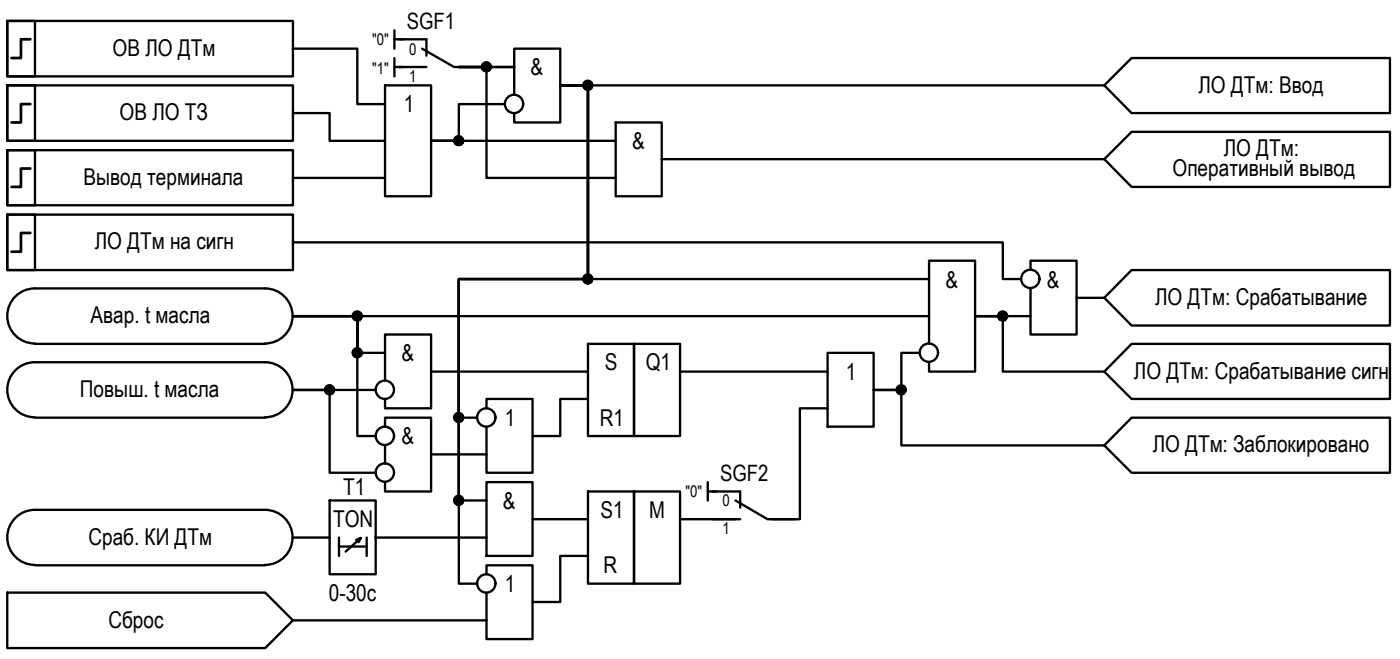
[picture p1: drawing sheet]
<svg xmlns="http://www.w3.org/2000/svg" width="152mm" height="71mm" viewBox="0 0 152 71" stroke-linecap="round" stroke-linejoin="round" font-family="sans-serif">
<!-- layer: TEXT -->
<g fill="none" stroke="#000" stroke-width=".25">
<path d="M.8 2.3h31v6h-31zM.8 9.3h31v6h-31zM.8 16.3h31v6h-31zM119.8 17.3l3-3h28v6h-28zM119.8 9.3l3-3h28v6h-28zM.8 23.3h31v6h-31zM3.8 37.3h25M28.7 31.3a2.98 2.98 0 0 1 3 3 2.98 2.98 0 0 1-3 2.9M28.7 39.3a2.98 2.98 0 0 1 3 3 2.98 2.98 0 0 1-3 2.9M28.8 31.3h-25a2.98 2.98 0 0 0-3 3 2.98 2.98 0 0 0 3 2.9M28.8 39.3h-25a2.98 2.98 0 0 0-3 3 2.98 2.98 0 0 0 3 2.9M122.8 29.3h28v6h-28l-3-3z"/>
<path d="M122.8 37.3h28v5.9h-28l-3-2.9zM3.8 45.3h25M28.7 55.3a2.98 2.98 0 0 1 3 3 2.98 2.98 0 0 1-3 2.9M28.8 55.3h-25a2.98 2.98 0 0 0-3 3 2.98 2.98 0 0 0 3 2.9M122.8 45.3h28v5.9h-28l-3-2.9zM.8 64.2h28l3 3.1-3 3h-28zM3.8 61.3h25"/>
</g>
<!-- layer: 0 -->
<g fill="none" stroke="#000" stroke-width=".25">
<path d="M.8 2.3h3v6h-3zM.8 9.3h3v6h-3zM.8 16.3h3v6h-3zM31.8 12.3h4v3h6M31.8 5.3h7v6h3M31.8 19.3h10M41.8 9.3h5v12h-5zM42.8 3.3v2M42.8 6.3v2M42.8 4.3h1M42.8 7.3h1M49.8 7.3h3v12h14"/>
<path d="M54.8 11.3h-5v4h-3h20M55.8 10.3v-5h5v8h-5v-1M55.8 7.3h-6h6M60.8 9.3h59M66.8 13.3h5v8h-5zM71.8 17.3h48M.8 23.3h3v6h-3zM31.8 26.3h77v4h2M31.8 34.3h69M41.8 38.3h-3v-4h-7h7v13h2M63.8 37.3h5v10h-5zM68.8 37.3h5v10h-5z"/>
<path d="M89.8 38.3h5v8h-5zM99.8 38.3h-2v4h-3h3v6h22M100.8 37.3v-9h5v12h-5v-1M100.8 30.3h-37v-21h-3h3v21h-14v15h2M111.8 29.3v-1h5v8h-5v-5M111.8 34.3h-6h3v6h11M116.8 32.3h3M31.8 58.3h4M35.8 54.3h5v8h-5zM36.8 58.3v2M36.8 59.3h3M38.6 58.5l.5-.2-1.6 1.5"/>
<path d="M39.1 58.3l-.2 .5M39.8 58.3v2M40.8 58.3h.1M40.8 42.3h-9h4v8.9h5M40.8 58.3h12M41.8 41.3v-5h5v8h-5v-1.1M41.8 46.3v-1h5v8h-5v-1M41.8 48.3v2M46.8 40.3h17M46.8 49.3h6M52.8 44.3v-1.1h5v8h-5v-4.9M52.8 52.3h5v8h-5z"/>
<path d="M52.8 54.3h-3v-24h14v-21h-3h3v21h-14v33h2M57.8 56.3h6M63.8 53.3h5v10h-5zM63.8 43.2h-3v4.1h-3M68.8 53.3h5v10h-5zM73.8 40.3h16M73.8 56.3h6M76.8 52.3v2M76.8 53.3h1M89.8 44.3h-3v12h-3M31.8 67.3h21M52.8 62.3v-1h5v8h-5v-5.1"/>
<path d="M63.8 60.3h-3v5h-3"/>
<circle cx="49.7" cy="15.2" r=".49"/>
<circle cx="52.8" cy="7.2" r=".49"/>
<circle cx="55.8" cy="11.3" r=".99"/>
<circle cx="63.8" cy="9.2" r=".49"/>
<circle cx="38.7" cy="38.2" r=".49"/>
<circle cx="38.7" cy="34.3" r=".49"/>
<circle cx="63.8" cy="30.2" r=".49"/>
<circle cx="100.8" cy="38.2" r=".99"/>
<circle cx="108.8" cy="34.3" r=".49"/>
<circle cx="111.8" cy="30.2" r=".99"/>
<circle cx="35.7" cy="42.3" r=".49"/>
<circle cx="41.7" cy="47.2" r=".99"/>
<circle cx="41.7" cy="42.3" r=".99"/>
<circle cx="41.7" cy="51.2" r=".99"/>
<circle cx="49.7" cy="54.2" r=".49"/>
<circle cx="49.7" cy="45.3" r=".49"/>
<circle cx="52.8" cy="45.3" r=".99"/>
<circle cx="97.8" cy="42.3" r=".49"/>
<circle cx="52.8" cy="63.3" r=".99"/>
</g>
<g fill="#000" stroke="#000" stroke-width=".11">
<path d="M49.7 14.8h.1zM52.6 7.8h.3zM52.7 6.8h.1zM63.5 8.9h.6zM63.6 9.8h.3zM63.7 8.8h.2zM63.7 9.8h.2zM63.7 8.8h.1zM38.7 34.7h.2zM38.7 38.8h.2zM38.7 33.8h.1zM38.7 37.8h.1z"/>
<path d="M63.6 30.8h.3zM63.7 29.8h.2zM63.7 30.8h.2zM63.7 29.8h.1zM108.4 34h.8zM108.6 34.7h.3zM108.7 34.7h.2zM108.7 33.8h.1zM35.7 42.7h.2zM35.7 41.8h.1zM49.4 54.6h.7zM49.4 44.9h.7z"/>
<path d="M49.7 44.8h.1zM49.7 53.8l.1-.1zM97.6 42.7h.3zM97.7 41.8h.1z"/>
<path d="M49.7 15.8h.1zM49.7 15.8h.1zM49.7 15.8h.2z"/>
<path d="M49.7 14.8h.2zM49.7 14.8h.2z"/>
<path d="M49.7 14.8h.2zM49.6 14.8h.3z"/>
<path d="M49.6 14.8h.4zM49.6 14.8h.4z"/>
<path d="M49.6 15.7h.3zM49.6 15.7l.3 .1z"/>
<path d="M49.6 14.8h.4zM49.6 14.8h.4z"/>
<path d="M49.6 15.7h.4zM49.6 15.7h.3z"/>
<path d="M49.5 14.8l.6 .1zM49.5 14.8l.6 .1z"/>
<path d="M49.5 15.7h.5zM49.5 15.7h.5z"/>
<path d="M49.5 14.9h.6zM49.4 14.9h.7z"/>
<path d="M49.5 15.7h.6zM49.5 15.7h.5z"/>
<path d="M49.4 14.9h.7zM49.4 14.9h.7z"/>
<path d="M49.4 15.6h.7zM49.4 15.6l.7 .1z"/>
<path d="M49.4 14.9l.7 .1zM49.4 14.9l.7 .1z"/>
<path d="M49.4 15h.8zM49.4 15h.8z"/>
<path d="M49.4 15.6h.7zM49.4 15.6h.7z"/>
<path d="M49.4 15.6h.7zM49.4 15.6h.7z"/>
<path d="M49.3 15l.9 .1zM49.3 15l.9 .1z"/>
<path d="M49.3 15.6h.9zM49.3 15.6h.8z"/>
<path d="M49.3 15.1h.9zM49.3 15.1h.9z"/>
<path d="M49.3 15.1h.9zM49.3 15.1h.9z"/>
<path d="M49.3 15.1l1 .1zM49.3 15.1l1 .1z"/>
<path d="M49.3 15.4l.9 .1v-.1zM49.3 15.4l.9 .1h-.9z"/>
<path d="M49.3 15.5h.9zM49.3 15.5h.9z"/>
<path d="M49.3 15.5h.9zM49.3 15.5l.9 .1z"/>
<path d="M49.3 15.2h1zM49.3 15.2h1z"/>
<path d="M49.3 15.2l1 .1zM49.3 15.2l1 .1z"/>
<path d="M49.3 15.3h1zM49.3 15.3h1z"/>
<path d="M49.3 15.3l1 .1zM49.3 15.3l1 .1z"/>
<path d="M49.3 15.4h1zM49.3 15.4h.9z"/>
<path d="M52.7 6.8h.2zM52.7 6.8h.2z"/>
<path d="M52.7 7.8h.1zM52.6 7.8h.2z"/>
<path d="M52.6 6.8h.3zM52.6 6.8h.3z"/>
<path d="M52.6 6.8h.4zM52.6 6.8h.4z"/>
<path d="M52.6 7.7h.3zM52.6 7.7l.3 .1z"/>
<path d="M52.6 6.8h.4zM52.6 6.8h.4z"/>
<path d="M52.6 7.7h.4zM52.6 7.7h.3z"/>
<path d="M52.5 6.8l.6 .1zM52.5 6.8l.6 .1z"/>
<path d="M52.5 7.7h.5zM52.5 7.7h.5z"/>
<path d="M52.5 6.9h.6zM52.4 6.9h.7z"/>
<path d="M52.5 7.7h.6zM52.5 7.7h.5z"/>
<path d="M52.4 6.9h.7zM52.4 6.9h.7z"/>
<path d="M52.4 6.9l.8 .1zM52.4 6.9l.8 .1z"/>
<path d="M52.4 7.6h.7zM52.4 7.6h.7z"/>
<path d="M52.4 7.6h.7zM52.4 7.6l.7 .1z"/>
<path d="M52.4 7h.8zM52.4 7h.8z"/>
<path d="M52.4 7.6h.8zM52.4 7.6h.7z"/>
<path d="M52.4 7l.8 .1zM52.4 7l.8 .1z"/>
<path d="M52.3 7.1h.9zM52.3 7.1h.9z"/>
<path d="M52.3 7.5l.9 .1zM52.3 7.5l.9 .1z"/>
<path d="M52.4 7.6h.8zM52.4 7.6h.8z"/>
<path d="M52.3 7.1h.9zM52.3 7.1h.9z"/>
<path d="M52.3 7.1l1 .1zM52.3 7.1l1 .1z"/>
<path d="M52.3 7.4l.9 .1zM52.3 7.4l.9 .1z"/>
<path d="M52.3 7.5h.9zM52.3 7.5h.9z"/>
<path d="M52.3 7.2h1zM52.3 7.2h1z"/>
<path d="M52.3 7.2l1 .1zM52.3 7.2l1 .1z"/>
<path d="M52.3 7.3h1zM52.3 7.3h1z"/>
<path d="M52.3 7.3h1zM52.3 7.3h1z"/>
<path d="M52.3 7.3l.9 .1 .1-.1zM52.3 7.3l.9 .1h-.9z"/>
<path d="M63.7 9.8h.1zM63.7 9.8h.1z"/>
<path d="M63.7 8.8h.2zM63.7 8.8h.2zM63.6 8.8h.3z"/>
<path d="M63.6 8.8h.4zM63.6 8.8h.4z"/>
<path d="M63.6 8.8h.4zM63.5 8.8h.5z"/>
<path d="M63.6 9.7h.4zM63.6 9.7l.3 .1zM63.6 9.8h.3z"/>
<path d="M63.5 8.8l.6 .1zM63.5 8.8l.6 .1zM63.4 8.9h.7z"/>
<path d="M63.5 9.7h.5zM63.5 9.7h.5z"/>
<path d="M63.4 8.9h.7zM63.4 8.9h.7z"/>
<path d="M63.4 9.6l.7 .1zM63.4 9.6l.7 .1z"/>
<path d="M63.5 9.7h.6zM63.5 9.7h.5z"/>
<path d="M63.4 8.9l.8 .1zM63.4 8.9l.8 .1z"/>
<path d="M63.4 9.6h.7zM63.4 9.6h.7z"/>
<path d="M63.4 9h.8zM63.4 9h.8z"/>
<path d="M63.4 9.6h.8zM63.4 9.6h.7z"/>
<path d="M63.4 9h.8zM63.4 9h.8z"/>
<path d="M63.3 9l.9 .1zM63.3 9l.9 .1z"/>
<path d="M63.3 9.5l.9 .1zM63.3 9.5l.9 .1z"/>
<path d="M63.4 9.6h.8zM63.4 9.6h.8z"/>
<path d="M63.3 9.1h.9zM63.3 9.1h.9z"/>
<path d="M63.3 9.1l.9 .1zM63.3 9.1l.9 .1z"/>
<path d="M63.3 9.2h.9zM63.3 9.2h.9z"/>
<path d="M63.3 9.2l1 .1zM63.3 9.2l1 .1z"/>
<path d="M63.3 9.3l.9 .1zM63.3 9.3l.9 .1z"/>
<path d="M63.3 9.4h.9zM63.3 9.4h.9z"/>
<path d="M63.3 9.4l.9 .1zM63.3 9.4l.9 .1z"/>
<path d="M63.3 9.5h.9zM63.3 9.5h.9z"/>
<path d="M63.3 9.3h.9h.1zM63.3 9.3h.9h-.9z"/>
<path d="M38.7 34.7l.1 .1zM38.7 34.8h.1z"/>
<path d="M38.7 38.8h.1zM38.7 38.8h.1z"/>
<path d="M38.7 33.8h.2zM38.7 33.8h.2z"/>
<path d="M38.7 37.8h.2zM38.7 37.8h.2z"/>
<path d="M38.7 33.8h.2zM38.6 33.8h.3z"/>
<path d="M38.7 37.8h.2zM38.6 37.8h.3z"/>
<path d="M38.6 33.8h.4zM38.5 33.8h.5z"/>
<path d="M38.6 34.7h.3zM38.6 34.7h.3z"/>
<path d="M38.6 37.8h.4zM38.6 37.8h.4z"/>
<path d="M38.6 38.8h.3zM38.6 38.8h.3z"/>
<path d="M38.5 33.8l.5 .1zM38.5 33.8l.5 .1z"/>
<path d="M38.5 34.7h.5zM38.5 34.7h.4z"/>
<path d="M38.5 37.8h.5zM38.5 37.8h.5z"/>
<path d="M38.5 38.7h.5zM38.5 38.7l.4 .1z"/>
<path d="M38.5 33.9h.6zM38.5 33.9h.6z"/>
<path d="M38.5 34.7h.5zM38.5 34.7h.5z"/>
<path d="M38.5 37.8l.6 .1zM38.5 37.9h.6z"/>
<path d="M38.5 38.7h.5zM38.5 38.7h.5z"/>
<path d="M38.5 33.9h.6zM38.5 33.9h.6z"/>
<path d="M38.5 34.7h.6zM38.5 34.7h.5z"/>
<path d="M38.5 38.7h.6zM38.5 38.7h.5z"/>
<path d="M38.5 33.9h.6zM38.5 33.9h.6z"/>
<path d="M38.5 34.7h.6zM38.5 34.7h.6z"/>
<path d="M38.5 37.9h.6zM38.5 37.9h.6z"/>
<path d="M38.5 37.9h.6zM38.5 37.9h.6z"/>
<path d="M38.5 38.6h.6zM38.5 38.6l.6 .1z"/>
<path d="M38.4 33.9l.7 .1zM38.4 33.9l.7 .1z"/>
<path d="M38.4 34h.8zM38.4 34h.8z"/>
<path d="M38.4 34.6h.7zM38.4 34.6h.7z"/>
<path d="M38.4 34.6h.7zM38.4 34.6l.7 .1z"/>
<path d="M38.4 37.9l.7 .1zM38.4 37.9l.7 .1z"/>
<path d="M38.4 38h.8zM38.4 38h.8z"/>
<path d="M38.4 38.6h.7zM38.4 38.6h.7z"/>
<path d="M38.4 38.6h.7zM38.4 38.6h.7z"/>
<path d="M38.3 34.5h.9zM38.3 34.5l.8 .1z"/>
<path d="M38.3 38h.9zM38.3 38h.9z"/>
<path d="M38.3 38.5h.9zM38.3 38.5l.8 .1z"/>
<path d="M38.3 34h.9zM38.3 34h.9z"/>
<path d="M38.3 34l.9 .1v-.1zM38.3 34l.9 .1h-.9z"/>
<path d="M38.3 34.1h1zM38.3 34.1h1z"/>
<path d="M38.3 34.4l.9 .1zM38.3 34.4l.9 .1z"/>
<path d="M38.3 34.5h.9zM38.3 34.5h.9z"/>
<path d="M38.3 38l.9 .1zM38.3 38l.9 .1z"/>
<path d="M38.3 38.1h1zM38.3 38.1h1z"/>
<path d="M38.3 38.5h.9zM38.3 38.5h.9z"/>
<path d="M38.3 38.5h.9zM38.3 38.5h.9z"/>
<path d="M38.3 34.1l1 .1zM38.3 34.1l1 .1z"/>
<path d="M38.3 34.2h1zM38.3 34.2h1z"/>
<path d="M38.3 34.2l1 .1zM38.3 34.2l1 .1z"/>
<path d="M38.3 34.3h1zM38.3 34.3h1z"/>
<path d="M38.3 34.3l1 .1zM38.3 34.3l1 .1z"/>
<path d="M38.3 34.4h1zM38.3 34.4h1z"/>
<path d="M38.3 34.4h1zM38.3 34.4h.9z"/>
<path d="M38.3 38.1l1 .1zM38.3 38.1l1 .1z"/>
<path d="M38.3 38.2h1zM38.3 38.2h1z"/>
<path d="M38.3 38.2l1 .1zM38.3 38.2l1 .1z"/>
<path d="M38.3 38.3h1zM38.3 38.3h1h-1z"/>
<path d="M38.3 38.3l1 .1zM38.3 38.3l1 .1z"/>
<path d="M38.3 38.4h1zM38.3 38.4h1z"/>
<path d="M38.3 38.4h1zM38.3 38.4l.9 .1z"/>
<path d="M63.7 30.8h.1zM63.7 30.8h.1z"/>
<path d="M63.7 29.8h.2zM63.7 29.8h.2zM63.6 29.8h.3z"/>
<path d="M63.6 29.8h.4zM63.6 29.8h.4z"/>
<path d="M63.6 29.8h.4zM63.5 29.8h.5z"/>
<path d="M63.6 30.7h.4zM63.6 30.7l.3 .1zM63.6 30.8h.3z"/>
<path d="M63.5 29.8l.6 .1zM63.5 29.8l.6 .1z"/>
<path d="M63.5 30.7h.5zM63.5 30.7h.5z"/>
<path d="M63.5 29.9h.6zM63.5 29.9h.6z"/>
<path d="M63.4 29.9h.7zM63.4 29.9h.7z"/>
<path d="M63.4 30.6l.7 .1zM63.4 30.6l.7 .1z"/>
<path d="M63.5 30.7h.6zM63.5 30.7h.5z"/>
<path d="M63.4 29.9l.8 .1zM63.4 29.9l.8 .1z"/>
<path d="M63.4 30.6h.7zM63.4 30.6h.7z"/>
<path d="M63.4 30h.8zM63.4 30h.8z"/>
<path d="M63.4 30.6h.8zM63.4 30.6h.7z"/>
<path d="M63.4 30h.8zM63.4 30h.8z"/>
<path d="M63.3 30l.9 .1zM63.3 30l.9 .1z"/>
<path d="M63.3 30.5h.9zM63.3 30.5h.9z"/>
<path d="M63.4 30.5h.8zM63.4 30.5l.8 .1z"/>
<path d="M63.3 30.1h.9zM63.3 30.1h.9z"/>
<path d="M63.3 30.1l.9 .1zM63.3 30.1l.9 .1z"/>
<path d="M63.3 30.2h.9zM63.3 30.2h.9z"/>
<path d="M63.3 30.2l1 .1zM63.3 30.2l1 .1z"/>
<path d="M63.3 30.3l.9 .1zM63.3 30.3l.9 .1z"/>
<path d="M63.3 30.4h.9zM63.3 30.4h.9z"/>
<path d="M63.3 30.4l.9 .1zM63.3 30.4l.9 .1z"/>
<path d="M63.3 30.5h.9zM63.3 30.5h.9z"/>
<path d="M63.3 30.3h.9h.1zM63.3 30.3h.9h-.9z"/>
<path d="M108.7 34.7l.1 .1zM108.7 34.8h.1z"/>
<path d="M108.7 33.8h.2zM108.7 33.8h.2z"/>
<path d="M108.7 33.8h.2zM108.7 33.8h.2z"/>
<path d="M108.6 33.8h.4zM108.6 33.8h.4z"/>
<path d="M108.6 33.8l.4 .1zM108.6 33.8l.4 .1z"/>
<path d="M108.6 34.7h.4zM108.6 34.7h.3zM108.6 34.7h.3z"/>
<path d="M108.5 33.9h.6zM108.5 33.9h.6z"/>
<path d="M108.5 34.7h.5zM108.5 34.7h.5z"/>
<path d="M108.5 33.9h.6zM108.5 33.9h.6z"/>
<path d="M108.4 33.9h.7zM108.4 33.9h.7z"/>
<path d="M108.4 34.7h.7zM108.4 34.7h.7z"/>
<path d="M108.5 34.7h.6zM108.5 34.7h.5z"/>
<path d="M108.4 33.9l.8 .1zM108.4 34h.8z"/>
<path d="M108.4 34.6h.7zM108.4 34.6l.7 .1z"/>
<path d="M108.4 34h.8zM108.4 34h.8zM108.3 34h.9z"/>
<path d="M108.4 34.6h.8zM108.4 34.6h.7z"/>
<path d="M108.3 34l.9 .1v-.1zM108.3 34l.9 .1h-.9z"/>
<path d="M108.3 34.5h.9zM108.3 34.5h.9z"/>
<path d="M108.4 34.5h.8zM108.4 34.5l.8 .1z"/>
<path d="M108.3 34.1h.9zM108.3 34.1h.9z"/>
<path d="M108.3 34.1l.9 .1zM108.3 34.1l.9 .1z"/>
<path d="M108.3 34.2h.9zM108.3 34.2h.9z"/>
<path d="M108.3 34.2l1 .1zM108.3 34.2l1 .1z"/>
<path d="M108.3 34.3l.9 .1zM108.3 34.3l.9 .1z"/>
<path d="M108.3 34.4h.9zM108.3 34.4h.9z"/>
<path d="M108.3 34.4h.9zM108.3 34.4h.9z"/>
<path d="M108.3 34.4h.9zM108.3 34.4l.9 .1z"/>
<path d="M108.3 34.3h1zM108.3 34.3h.9z"/>
<path d="M35.7 42.7l.1 .1zM35.7 42.8h.1z"/>
<path d="M35.7 41.8h.2zM35.7 41.8h.2z"/>
<path d="M35.7 41.8h.2zM35.7 41.8h.2z"/>
<path d="M35.6 41.8h.4zM35.6 41.8h.4z"/>
<path d="M35.6 42.7h.3zM35.6 42.7h.3z"/>
<path d="M35.6 41.8l.4 .1zM35.5 41.9h.5z"/>
<path d="M35.6 42.7h.4zM35.6 42.7h.3z"/>
<path d="M35.5 42.7h.5zM35.5 42.7h.5z"/>
<path d="M35.5 41.9h.6zM35.5 41.9h.6z"/>
<path d="M35.5 41.9h.6zM35.5 41.9h.6z"/>
<path d="M35.5 42.7h.6zM35.5 42.7h.5z"/>
<path d="M35.5 41.9h.6zM35.5 41.9h.6z"/>
<path d="M35.5 42.7h.6zM35.5 42.7h.6z"/>
<path d="M35.4 41.9l.8 .1zM35.4 41.9l.8 .1zM35.4 42h.8zM35.4 42h.8z"/>
<path d="M35.4 42.6h.7zM35.4 42.6l.7 .1z"/>
<path d="M35.4 42h.8zM35.4 42h.8z"/>
<path d="M35.4 42.5l.8 .1zM35.4 42.5l.8 .1z"/>
<path d="M35.4 42.6h.8zM35.4 42.6h.7z"/>
<path d="M35.3 42l.9 .1zM35.3 42.1h.9z"/>
<path d="M35.3 42.1h1h-.1zM35.3 42.1h1h-1z"/>
<path d="M35.3 42.4l.9 .1zM35.3 42.4l.9 .1z"/>
<path d="M35.3 42.5h.9zM35.3 42.5h.9z"/>
<path d="M35.3 42.1l1 .1zM35.3 42.1l1 .1z"/>
<path d="M35.3 42.2h1zM35.3 42.2h1z"/>
<path d="M35.3 42.2l1 .1zM35.3 42.2l1 .1z"/>
<path d="M35.3 42.3h1zM35.3 42.3h1z"/>
<path d="M35.3 42.3l1 .1zM35.3 42.3l1 .1z"/>
<path d="M35.3 42.4h1zM35.3 42.4h1z"/>
<path d="M35.3 42.4h1zM35.3 42.4h.9z"/>
<path d="M49.7 54.8h.1zM49.7 54.8h.1zM49.7 54.8h.2z"/>
<path d="M49.7 44.8h.2zM49.7 44.8h.2z"/>
<path d="M49.7 44.8h.2zM49.6 44.8h.3z"/>
<path d="M49.7 45.7h.2zM49.7 45.7h.1zM49.7 45.7l.1 .1z"/>
<path d="M49.7 53.8h.2zM49.7 53.8h.2z"/>
<path d="M49.7 53.8h.2zM49.6 53.8h.3z"/>
<path d="M49.6 44.8h.4zM49.6 44.8h.4z"/>
<path d="M49.6 45.7h.3zM49.6 45.7h.3z"/>
<path d="M49.6 53.8h.4zM49.6 53.8h.4z"/>
<path d="M49.6 54.7h.3zM49.6 54.7l.3 .1z"/>
<path d="M49.6 44.8h.4zM49.5 44.8h.5z"/>
<path d="M49.6 45.7h.4zM49.6 45.7h.3z"/>
<path d="M49.6 53.8h.4zM49.5 53.8h.5z"/>
<path d="M49.6 54.7h.4zM49.6 54.7h.3z"/>
<path d="M49.5 44.8l.6 .1zM49.5 44.8l.6 .1z"/>
<path d="M49.5 45.7h.5zM49.5 45.7h.5z"/>
<path d="M49.5 53.8l.6 .1zM49.5 53.8l.6 .1z"/>
<path d="M49.5 54.7h.5zM49.5 54.7h.5z"/>
<path d="M49.5 44.9h.6zM49.5 44.9h.6z"/>
<path d="M49.5 45.7h.6zM49.5 45.7h.5z"/>
<path d="M49.5 53.9h.6zM49.4 53.9h.7z"/>
<path d="M49.5 54.7h.6zM49.5 54.7h.5z"/>
<path d="M49.4 44.9h.7zM49.4 44.9h.7zM49.4 44.9h.7z"/>
<path d="M49.4 45.7h.7zM49.4 45.7h.7z"/>
<path d="M49.4 53.9h.7zM49.4 53.9h.7z"/>
<path d="M49.4 54.6h.7zM49.4 54.6l.7 .1z"/>
<path d="M49.4 44.9l.8 .1zM49.4 44.9l.8 .1z"/>
<path d="M49.4 45.6h.7zM49.4 45.6h.7z"/>
<path d="M49.4 45.6h.7zM49.4 45.6l.7 .1z"/>
<path d="M49.4 53.9l.7 .1zM49.4 53.9l.7 .1z"/>
<path d="M49.4 54h.8zM49.4 54h.8z"/>
<path d="M49.4 54.6h.7zM49.4 54.6h.7z"/>
<path d="M49.3 45h.9zM49.3 45h.9z"/>
<path d="M49.3 45.5h.9zM49.3 45.5l.8 .1z"/>
<path d="M49.3 54h.9zM49.3 54h.9z"/>
<path d="M49.3 54.6h.9zM49.3 54.6h.8zM49.4 54.6h.7z"/>
<path d="M49.3 45l.9 .1zM49.3 45l.9 .1z"/>
<path d="M49.3 45.1h.9zM49.3 45.1h.9z"/>
<path d="M49.3 45.1l1 .1zM49.3 45.1l1 .1z"/>
<path d="M49.3 45.4h.9zM49.3 45.4h.9z"/>
<path d="M49.3 45.4l.9 .1zM49.3 45.4l.9 .1z"/>
<path d="M49.3 45.5h.9zM49.3 45.5h.9z"/>
<path d="M49.3 54l.9 .1zM49.3 54l.9 .1z"/>
<path d="M49.3 54.1h.9zM49.3 54.1h.9z"/>
<path d="M49.3 54.1l1 .1zM49.3 54.1l1 .1z"/>
<path d="M49.3 54.4l.9 .1zM49.3 54.4l.9 .1z"/>
<path d="M49.3 54.5h.9zM49.3 54.5h.9z"/>
<path d="M49.3 54.5h.9zM49.3 54.5l.9 .1z"/>
<path d="M49.3 45.2h1zM49.3 45.2h1h-1z"/>
<path d="M49.3 45.2l1 .1zM49.3 45.2l1 .1z"/>
<path d="M49.3 45.3h1zM49.3 45.3h1z"/>
<path d="M49.3 45.3l1 .1zM49.3 45.3l1 .1z"/>
<path d="M49.3 45.4h1zM49.3 45.4h.9z"/>
<path d="M49.3 54.2h1zM49.3 54.2h1z"/>
<path d="M49.3 54.2l1 .1zM49.3 54.2l1 .1z"/>
<path d="M49.3 54.3h1zM49.3 54.3h1z"/>
<path d="M49.3 54.3l1 .1v-.1zM49.3 54.3l1 .1h-1z"/>
<path d="M49.3 54.4h1zM49.3 54.4h.9z"/>
<path d="M97.6 42.7l.2 .1zM97.7 42.8h.1z"/>
<path d="M97.7 41.8h.2zM97.6 41.8h.3z"/>
<path d="M97.6 41.8h.3zM97.6 41.8h.3z"/>
<path d="M97.6 41.8h.4zM97.6 41.8h.4z"/>
<path d="M97.6 42.7h.3zM97.6 42.7h.3z"/>
<path d="M97.6 41.8l.4 .1zM97.6 41.8l.4 .1z"/>
<path d="M97.6 42.7h.4zM97.6 42.7h.3z"/>
<path d="M97.5 41.9h.6zM97.5 41.9h.6z"/>
<path d="M97.5 42.7h.5zM97.5 42.7h.5z"/>
<path d="M97.5 41.9h.6zM97.5 41.9h.6z"/>
<path d="M97.5 42.7h.6zM97.5 42.7h.5z"/>
<path d="M97.4 41.9h.7zM97.4 41.9h.7z"/>
<path d="M97.4 41.9l.8 .1zM97.4 41.9l.8 .1z"/>
<path d="M97.4 42.6l.7 .1zM97.4 42.6l.7 .1z"/>
<path d="M97.4 42.7h.7zM97.4 42.7h.7z"/>
<path d="M97.4 42h.8zM97.4 42h.8z"/>
<path d="M97.4 42.6h.8zM97.4 42.6h.7z"/>
<path d="M97.4 42h.8zM97.4 42h.8z"/>
<path d="M97.3 42l.9 .1zM97.3 42l.9 .1z"/>
<path d="M97.3 42.5h.9zM97.3 42.5h.9z"/>
<path d="M97.4 42.5h.8zM97.4 42.5l.8 .1z"/>
<path d="M97.3 42.1h.9zM97.3 42.1h.9h-.9z"/>
<path d="M97.3 42.1l.9 .1zM97.3 42.1l.9 .1z"/>
<path d="M97.3 42.2h1zM97.3 42.2h1z"/>
<path d="M97.3 42.4h.9zM97.3 42.4h.9z"/>
<path d="M97.3 42.4h.9zM97.3 42.4h.9z"/>
<path d="M97.3 42.4h.9zM97.3 42.4l.9 .1z"/>
<path d="M97.3 42.2l1 .1zM97.3 42.2l1 .1z"/>
<path d="M97.3 42.3h1zM97.3 42.3h1z"/>
<path d="M97.3 42.3h1zM97.3 42.3l.9 .1z"/>
</g>
<path d="M43.3 4.3h3v1.7M43.3 7.3h3M45.8 5.3l3.5 2h3M77.3 53.3h3v1.7M77.3 56.3h3M79.8 54.3l3.5 2h3" fill="none" stroke="#000" stroke-width=".25"/>
<!-- layer: 0 -->
<path d="M3.3 4.3h-1v2h-1M3.3 11.3h-1v2h-1M3.3 18.3h-1v2h-1M3.3 25.3h-1v2h-1" fill="none" stroke="#000" stroke-width=".3"/>
<g font-size="2.5">
<text x="12.2" y="6">ОВ ЛО ДТм</text>
<text x="57.6" y="8.2">&amp;</text>
<text x="130" y="10.1">ЛО ДТм: Ввод</text>
<text x="13" y="13">ОВ ЛО ТЗ</text>
<text x="43.8" y="12.2">1</text>
<text x="68.6" y="16.2">&amp;</text>
<text x="132.7" y="17">ЛО ДТм:</text>
<text x="9" y="20">Вывод терминала</text>
<text x="127.2" y="19.1">Оперативный вывод</text>
<text x="10.3" y="27">ЛО ДТм на сигн</text>
<text x="9.8" y="35">Авар. t масла</text>
<text x="102.6" y="31.2">&amp;</text>
<text x="113.6" y="31.2">&amp;</text>
<text x="125.3" y="33">ЛО ДТм: Срабатывание</text>
<text x="43.5" y="39.2">&amp;</text>
<text x="65.6" y="40.2">S</text>
<text x="70" y="40.1">Q1</text>
<text x="91.8" y="41.2">1</text>
<text x="123" y="41">ЛО ДТм: Срабатывание сигн</text>
<text x="8.7" y="43">Повыш. t масла</text>
<text x="54.8" y="46.2">1</text>
<text x="65.1" y="46.2">R1</text>
<text x="37.2" y="53.7">T1</text>
<text x="43.5" y="48.2">&amp;</text>
<text x="125" y="49">ЛО ДТм: Заблокировано</text>
<text x="9.6" y="59">Сраб. КИ ДТм</text>
<text x="36.1" y="57.2">TON</text>
<text x="54.6" y="55.1">&amp;</text>
<text x="65.1" y="56.2">S1</text>
<text x="70.4" y="56.2">М</text>
<text x="35.7" y="65.1">0-30с</text>
<text x="54.8" y="64.2">1</text>
<text x="65.5" y="62.2">R</text>
<text x="11.8" y="68.1">Сброс</text>
</g>
<g font-size="2.4">
<text x="44.1" y="3.2">SGF1</text>
<text x="78.1" y="52.1">SGF2</text>
</g>
<g font-size="1.7">
<text x="40.4" y="4.9">&quot;0&quot;</text>
<text x="44.4" y="5.9">0</text>
<text x="40.4" y="8">&quot;1&quot;</text>
<text x="44.4" y="8.9">1</text>
<text x="74.4" y="53.9">&quot;0&quot;</text>
<text x="78.4" y="54.9">0</text>
<text x="78.4" y="57.9">1</text>
</g>
</svg>
